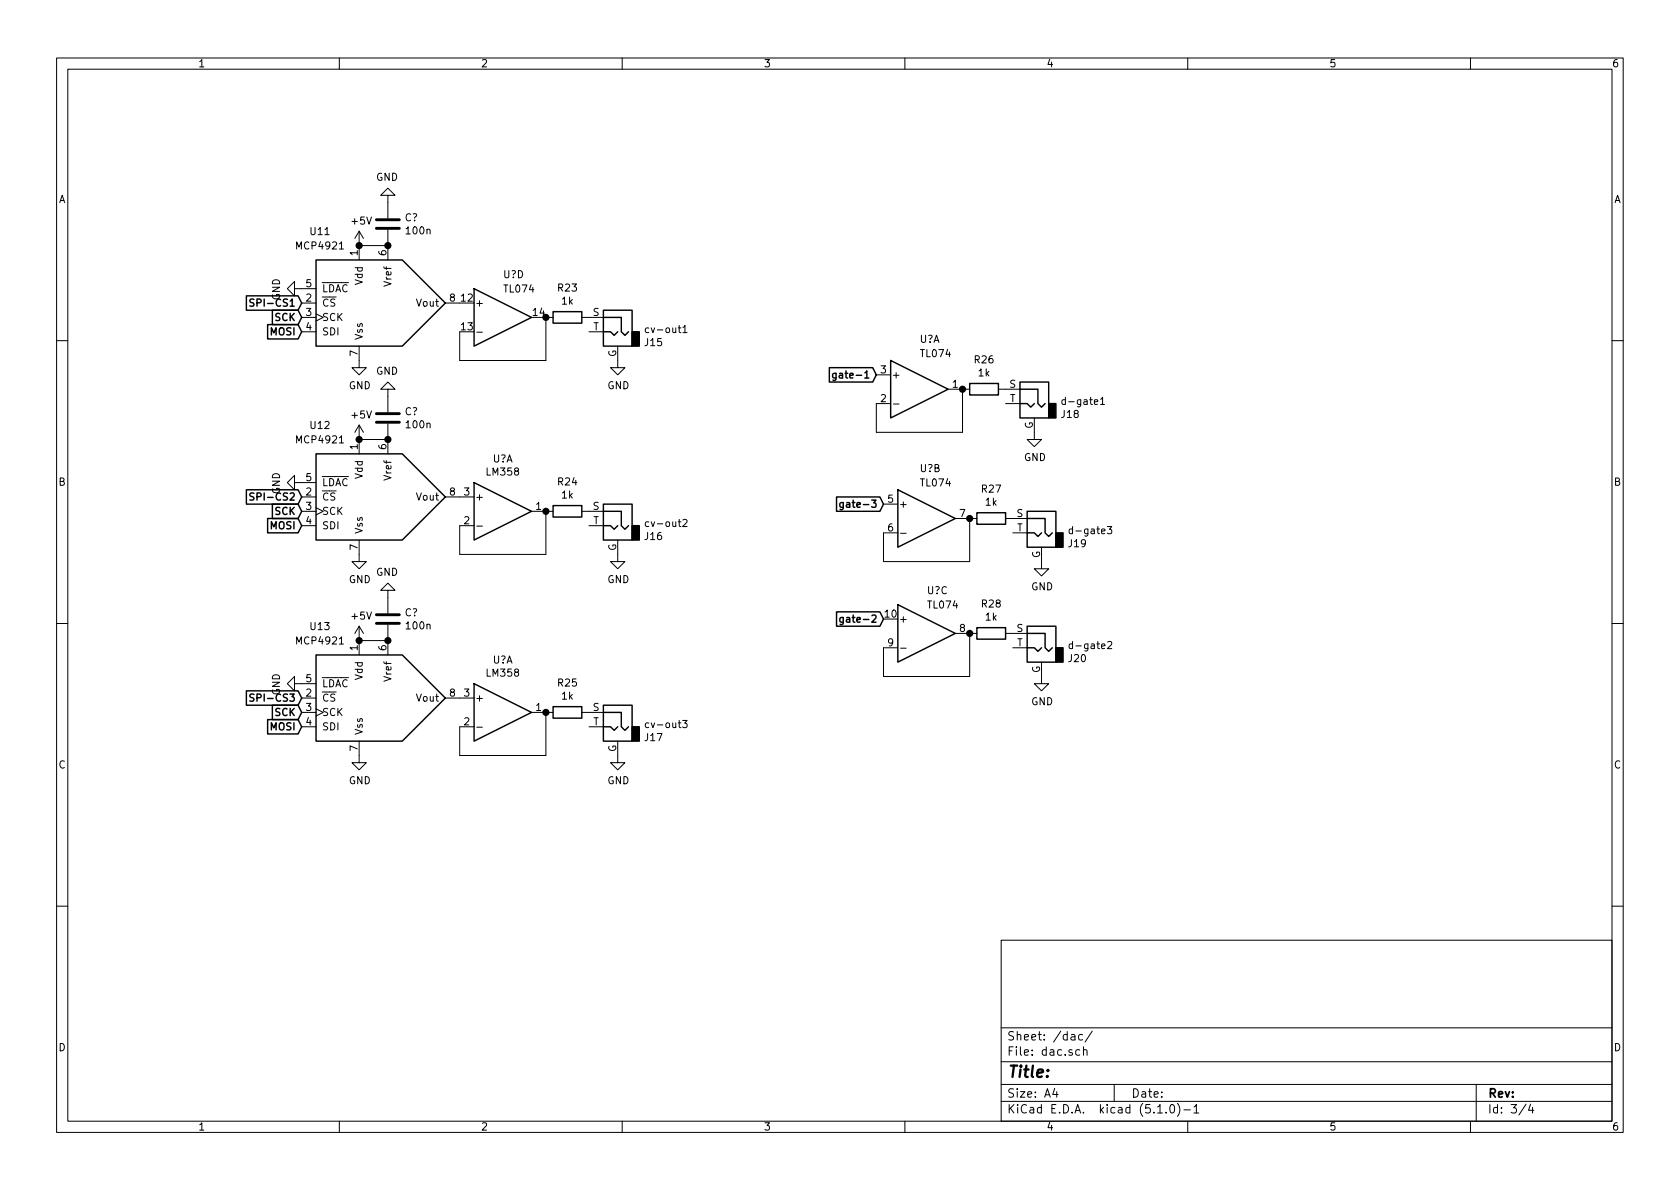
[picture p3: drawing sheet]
<svg xmlns="http://www.w3.org/2000/svg" width="297mm" height="210mm" viewBox="0 0 297 210" stroke-linecap="round" stroke-linejoin="round" font-family="sans-serif">
<g fill="none" stroke="#000" stroke-width=".18">
<path d="M10 10.3h277v189.9h-277zM12 12.2h273v186.1h-273zM60 10.3v1.9M110 10.3v1.9M160 10.3v1.9M210 10.3v1.9M260 10.3v1.9M68.6 34.5h1.2l-1.2-1.2-1.3 1.2h1.3v4.1M52.1 51v-1.2l-1.3 1.2 1.3 1.3v-1.3h3.8M53.3 53.6h2.6M53.3 56.1h2.6M53.3 58.7h2.6"/>
<path d="M55.9 55.5l1.2 .6-1.2 .7M63.5 40.9v5.1M63.5 40.9l-.8 1.3M63.5 40.9l.8 1.3M63.5 43.4h5.1M68.6 40.6v5.4M78.7 53.6h2.6M84.3 58.7h1M97.8 56.1h-1.3v7.6h-15.2v-5M102.9 56.1h3.8M104.1 58.7h2.6M114.7 58h-.3l-.3 .2 .1 .6h.5"/>
<path d="M120.8 57.9l.3-.3v1.2M120.8 58.8h.7M10 60.2h2M63.5 61.2v3.8h1.3l-1.3 1.3-1.3-1.3h1.3M63.5 75.2v5.1M63.5 75.2l-.8 1.2M63.5 75.2l.8 1.2M63.5 77.7h5.1M68.6 68.8h1.2l-1.2-1.2-1.3 1.2h1.3v4.1M68.6 74.9v5.4M109.2 61.2v3.8h1.3l-1.3 1.3-1.3-1.3h1.3M154.9 66.3h2.6"/>
<path d="M158 71.4h1M167.6 68.8h3.8M170.2 68.8v7.6h-15.3v-5h2.6M176.5 68.8h3.8M177.8 71.4h2.5M182.9 73.9v3.8h1.2l-1.2 1.3-1.3-1.3h1.3M188.4 70.7h-.4l-.2 .2 .1 .6h.5M194.6 70.6l.3-.3v1.2M194.6 71.5h.7M285 60.2h2M52.1 85.3v-1.2l-1.3 1.2 1.3 1.3v-1.3h3.8M53.3 87.9h2.6"/>
<path d="M53.3 90.4h2.6M53.3 93h2.6M55.9 89.8l1.2 .6-1.2 .7M63.5 95.5v3.8h1.3l-1.3 1.3-1.3-1.3h1.3M78.7 87.9h5.1M84.3 93h1M94 90.4h3.8M96.5 90.4v7.6h-15.2v-5h2.5M102.9 90.4h3.8M104.1 93h2.6M109.2 95.5v3.8h1.3l-1.3 1.3-1.3-1.3h1.3M114.7 92.3h-.3l-.3 .2 .1 .6h.5"/>
<path d="M120.8 92l.4-.2 .3 .4-.8 .9h.8M156.2 89.1h2.5M159.2 94.3h1M168.9 91.7h3.8M171.4 91.7v7.6h-15.2v-5.1h2.5M177.8 91.7h3.8M179.1 94.2h2.5M184.1 96.8v3.8h1.3l-1.3 1.2-1.2-1.2h1.2M189.6 93.6l-.3-.1-.3 .3 .1 .5h.5M195.8 93.1h.8l-.4 .5 .3 .1v.6l-.5 .1-.2-.1M10 110.3h2M63.5 110.7v5.1"/>
<path d="M63.5 110.7l-.8 1.3M63.5 110.7l.8 1.3M63.5 113.3h5.1M68.6 104.4h1.2l-1.2-1.3-1.3 1.3h1.3v4.1M68.6 110.5v5.3M159.2 114.6h1M168.9 112h3.8M171.4 112v7.6h-15.2v-5.1h2.5M177.8 112h3.8M179.1 114.5h2.5M184.1 117.1v3.8h1.3l-1.3 1.3-1.2-1.3h1.2M189.6 113.9h-.3l-.3 .2 .1 .5h.5"/>
<path d="M195.9 113.6l.4-.2 .3 .4-.1 .2-.7 .7h.8M285 110.3h2M52.1 120.9v-1.3l-1.3 1.3 1.3 1.3v-1.3h3.8M53.3 123.4h2.6M53.3 126h2.6M53.3 128.5h2.6M55.9 125.3l1.2 .7-1.2 .6M63.5 131.1v3.8h1.3l-1.3 1.2-1.3-1.2h1.3M78.7 123.4h5.1M84.3 128.6h1M94 126h3.8M96.5 126v7.6h-15.2v-5.1h2.5"/>
<path d="M102.9 126h3.8M104.1 128.5h2.6M109.2 131.1v3.8h1.3l-1.3 1.2-1.3-1.2h1.3M114.7 127.9l-.3-.1-.3 .3 .1 .5h.5M120.7 127.4h.8l-.4 .5 .3 .1 .1 .4-.3 .3-.5-.2M10 160.2h2M177 166.3h108v32h-108zM285 160.2h2M60 198.3v1.9M110 198.3v1.9M160 198.3v1.9M177 194.8h108"/>
<path d="M177 191.8h108M177 187.8h108M177 181.8h108M186.5 192.5l-.4 1h1M186.8 193v1M189.4 183h.6l.1 .9M190.1 183.3l-.5 .1-.3 .2 .3 .3 .5-.1M190.9 185.7l-.4-.1-.3 .3 .1 .6 .2 .1 .4-.1M191.4 183l-.4-.1-.3 .3 .1 .6h.6M191.6 185.7a.37 .37 0 0 1 .6 .1v.8M191.6 185.1v1.5M193.1 182.3l-1.3 2"/>
<path d="M197 191.8v3M204.7 196.8h.8M206.2 196.7v.1M207 195.4l.3-.1a.94 .94 0 0 1 0 1.5 .82 .82 0 0 1-.3-1.4zM208.2 195.1a1.71 1.71 0 0 1 0 2.3M209.3 196.3h1.2M210 198.3v1.9M211.1 195.8l.4-.5v1.5M211.1 196.8h.9M260 198.3v1.9M261 191.8v6.5M269.8 195.2l-1.2 2"/>
<path d="M270.6 195.2l-.3 1.1h.9M271 195.8v1"/>
</g>
<g fill="none" stroke="#000" stroke-width=".25">
<path d="M43.6 52.3h9.1l.6 1.3-.6 1.3h-9.1zM44.9 53l-.5-.1-.2 .1v.4l.6 .2 .1 .3-.2 .2h-.5M47.3 57.4h5.4l.6 1.3-.6 1.2h-5.4zM48.2 54.9h4.5l.6 1.2-.6 1.3h-4.5zM55.9 46h15.2l7.6 7.6-7.6 7.6h-15.2zM83.8 51l10.2 5.1-10.2 5.1zM97.8 55.1h5.1v2h-5.1zM106.7 54.9h5.1v6.3h-5.1zM106.7 58.7h1.2l.7 .6 .6-.6M106.7 56.1h3.2v2.6l.6 .6 .6-.6M146.6 65h7.7l.6 1.3-.6 1.3h-7.7zM147.8 66v1.2l-.2 .1-.3-.1"/>
<path d="M147.8 66.1l-.3-.1-.3 .2 .1 .6h.5M157.5 63.7l10.1 5.1-10.1 5.1zM171.4 67.8h5.1v2h-5.1zM180.3 67.6h5.1v6.3h-5.1zM180.3 71.4h1.3l.6 .6 .7-.6M180.3 68.8h3.2v2.6l.6 .6 .7-.6M43.6 86.6h9.1l.6 1.3-.6 1.2h-9.1zM44.9 87.2h-.5l-.2 .1v.3l.6 .3 .1 .3-.2 .2h-.5M47.3 91.7h5.4l.6 1.3-.6 1.2h-5.4zM48.2 89.1h4.5l.6 1.3-.6 1.3h-4.5zM55.9 80.3h15.2l7.6 7.6-7.6 7.6h-15.2zM83.8 85.3l10.2 5.1-10.2 5.1z"/>
<path d="M97.8 89.4h5.1v2h-5.1zM106.7 89.1h5.1v6.4h-5.1zM106.7 93h1.2l.7 .6 .6-.6M106.7 90.4h3.2v2.6l.6 .6 .6-.6M147.9 87.9h7.7l.6 1.2-.6 1.3h-7.7zM149.1 88.9l-.1 1.1-.2 .1h-.3M149.1 88.9h-.4l-.2 .2 .1 .6h.5M158.7 86.6l10.2 5.1-10.2 5.1zM172.7 90.7h5.1v2h-5.1zM181.6 90.4h5.1v6.4h-5.1zM181.6 94.2h1.3l.6 .7 .6-.7M181.6 91.7h3.2v2.5l.6 .7 .7-.7"/>
<path d="M55.9 115.8h15.2l7.6 7.6-7.6 7.7h-15.2zM147.9 108.2h7.7l.6 1.3-.6 1.2h-7.7zM149.1 109.2l-.1 1.1-.2 .2-.3-.1M149.1 109.2h-.4l-.2 .2 .1 .6h.5M158.7 106.9l10.2 5.1-10.2 5.1zM172.7 111h5.1v2h-5.1zM181.6 110.7h5.1v6.4h-5.1zM181.6 114.5h1.3l.6 .7 .6-.7M181.6 112h3.2v2.5l.6 .7 .7-.7M43.6 122.2h9.1l.6 1.2-.6 1.3h-9.1zM44.9 122.8l-.5-.1-.2 .2v.3l.6 .3 .1 .3-.2 .2-.5-.1M47.3 127.2h5.4l.6 1.3-.6 1.3h-5.4z"/>
<path d="M48.2 124.7h4.5l.6 1.3-.6 1.2h-4.5zM83.8 120.9l10.2 5.1-10.2 5.1zM97.8 125h5.1v2h-5.1zM106.7 124.7h5.1v6.4h-5.1zM106.7 128.5h1.2l.7 .7 .6-.7M106.7 126h3.2v2.5l.6 .7 .6-.7"/>
</g>
<g fill="#000" stroke="#000" stroke-width=".25">
<path d="M111.8 58.7h1.2v2.5h-1.2zM185.4 71.4h1.3v2.5h-1.3zM111.8 93h1.2v2.5h-1.2zM186.7 94.2h1.3v2.6h-1.3zM186.7 114.5h1.3v2.6h-1.3zM111.8 128.5h1.2v2.6h-1.2z"/>
<circle cx="63.5" cy="43.4" r=".51"/>
<circle cx="68.6" cy="43.4" r=".51"/>
<circle cx="96.5" cy="56.1" r=".51"/>
<circle cx="63.5" cy="77.7" r=".51"/>
<circle cx="68.6" cy="77.7" r=".51"/>
<circle cx="170.2" cy="68.8" r=".51"/>
<circle cx="96.5" cy="90.4" r=".51"/>
<circle cx="171.5" cy="91.7" r=".51"/>
<circle cx="63.5" cy="113.3" r=".51"/>
<circle cx="68.6" cy="113.3" r=".51"/>
<circle cx="171.5" cy="112" r=".51"/>
<circle cx="96.5" cy="126" r=".51"/>
</g>
<path d="M66.5 38.9h4.1M66.5 40.4h4.1M66.5 74.7h4.1M66.5 73.1h4.1M66.5 110.2h4.1M66.5 108.7h4.1" fill="none" stroke="#000" stroke-width=".51"/>
<text font-size="2.8" x="178" y="190.5">Title:</text>
<g font-size="2.1">
<text x="178" y="184">Sheet: /dac/</text>
<text x="178" y="186.7">File: dac.sch</text>
<text x="178" y="196.9">KiCad E.D.A. kicad (5.1.0)-1</text>
<text x="178" y="194.1">Size: A4</text>
<text x="200" y="194.1">Date:</text>
<text x="263" y="194.1">Rev:</text>
<text x="263" y="196.9">Id: 3/4</text>
</g>
<g font-size="1.8">
<text x="35" y="11.9">1</text>
<text x="85" y="11.9">2</text>
<text x="135" y="11.9">3</text>
<text x="185" y="11.9">4</text>
<text x="235" y="11.9">5</text>
<text x="285" y="11.9">6</text>
<text x="10.4" y="35.9">A</text>
<text x="66.5" y="32">GND</text>
<text x="285.4" y="35.9">A</text>
<text x="54.9" y="41.6">U11</text>
<text x="62.3" y="39.7">+5V</text>
<text x="71.6" y="39.1">C?</text>
<text x="72" y="41.4">100n</text>
<text x="52.6" y="44.1">MCP4921</text>
<text x="63.2" y="45.2" transform="rotate(-90 63.2 45.2)">1</text>
<text x="68.3" y="45.2" transform="rotate(-90 68.3 45.2)">6</text>
<text x="49.5" y="53.1" transform="rotate(-90 49.5 53.1)">GND</text>
<text x="54.1" y="53.3">2</text>
<text x="54.1" y="50.8">5</text>
<text x="56.9" y="51.7">LDAC</text>
<text x="64.1" y="50.3" transform="rotate(-90 64.1 50.3)">Vdd</text>
<text x="69.2" y="50.4" transform="rotate(-90 69.2 50.4)">Vref</text>
<text x="79.5" y="53.3">8</text>
<text x="81.6" y="53.3">12</text>
<text x="89" y="49.2">U?D</text>
<text x="89.2" y="51.7">TL074</text>
<text x="98.7" y="51.6">R23</text>
<text x="99.4" y="53.9">1k</text>
<text x="45.6" y="54.2">SPI-CS1</text>
<text x="47.9" y="59.3">MOSI</text>
<text x="48.7" y="56.8">SCK</text>
<text x="54.1" y="55.9">3</text>
<text x="54.1" y="58.4">4</text>
<text x="56.9" y="54.2">CS</text>
<text x="56.9" y="56.8">SCK</text>
<text x="56.9" y="59.3">SDI</text>
<text x="73.8" y="54.2">Vout</text>
<text x="81.6" y="58.4">13</text>
<text x="83.9" y="54.2">+</text>
<text x="94.3" y="55.9">14</text>
<text x="104.8" y="55.9">S</text>
<text x="104.9" y="58.4">T</text>
<text x="114.7" y="58.9">cv-out1</text>
<text x="63.2" y="63" transform="rotate(-90 63.2 63)">7</text>
<text x="64.1" y="60.2" transform="rotate(-90 64.1 60.2)">Vss</text>
<text x="109" y="63.2" transform="rotate(-90 109 63.2)">G</text>
<text x="114.1" y="61.2">J15</text>
<text x="162.6" y="60.6">U?A</text>
<text x="162.9" y="63.2">TL074</text>
<text x="172.4" y="64.3">R26</text>
<text x="61.7" y="68.8">GND</text>
<text x="66.5" y="66.3">GND</text>
<text x="107.4" y="68.8">GND</text>
<text x="148.8" y="66.9">gate-1</text>
<text x="155.7" y="71.1">2</text>
<text x="155.7" y="66">3</text>
<text x="157.6" y="66.9">+</text>
<text x="168.4" y="68.6">1</text>
<text x="173" y="66.6">1k</text>
<text x="178.5" y="68.6">S</text>
<text x="178.5" y="71.1">T</text>
<text x="188.4" y="71.6">d-gate1</text>
<text x="54.9" y="75.9">U12</text>
<text x="62.3" y="74">+5V</text>
<text x="71.6" y="73.4">C?</text>
<text x="72" y="75.7">100n</text>
<text x="182.6" y="75.9" transform="rotate(-90 182.6 75.9)">G</text>
<text x="187.7" y="73.9">J18</text>
<text x="52.6" y="78.4">MCP4921</text>
<text x="63.2" y="79.5" transform="rotate(-90 63.2 79.5)">1</text>
<text x="68.3" y="79.5" transform="rotate(-90 68.3 79.5)">6</text>
<text x="87.1" y="81.8">U?A</text>
<text x="162.7" y="83.5">U?B</text>
<text x="181.1" y="81.5">GND</text>
<text x="10.4" y="85.9">B</text>
<text x="45.6" y="88.5">SPI-CS2</text>
<text x="49.5" y="87.4" transform="rotate(-90 49.5 87.4)">GND</text>
<text x="54.1" y="87.6">2</text>
<text x="54.1" y="85.1">5</text>
<text x="56.9" y="88.5">CS</text>
<text x="56.9" y="86">LDAC</text>
<text x="64.1" y="84.6" transform="rotate(-90 64.1 84.6)">Vdd</text>
<text x="69.2" y="84.7" transform="rotate(-90 69.2 84.7)">Vref</text>
<text x="73.8" y="88.5">Vout</text>
<text x="79.5" y="87.6">8</text>
<text x="82.1" y="87.6">3</text>
<text x="83.9" y="88.5">+</text>
<text x="86.2" y="84.1">LM358</text>
<text x="98.7" y="85.8">R24</text>
<text x="99.4" y="88.2">1k</text>
<text x="150.1" y="89.8">gate-3</text>
<text x="157" y="88.9">5</text>
<text x="158.9" y="89.8">+</text>
<text x="162.9" y="86">TL074</text>
<text x="173.6" y="87.1">R27</text>
<text x="174.3" y="89.4">1k</text>
<text x="285.4" y="85.9">B</text>
<text x="47.9" y="93.6">MOSI</text>
<text x="48.7" y="91.1">SCK</text>
<text x="54.1" y="90.2">3</text>
<text x="54.1" y="92.7">4</text>
<text x="56.9" y="91.1">SCK</text>
<text x="56.9" y="93.6">SDI</text>
<text x="64.1" y="94.5" transform="rotate(-90 64.1 94.5)">Vss</text>
<text x="82.1" y="92.7">2</text>
<text x="94.8" y="90.2">1</text>
<text x="104.8" y="90.2">S</text>
<text x="104.9" y="92.7">T</text>
<text x="114.1" y="95.5">J16</text>
<text x="114.7" y="93.2">cv-out2</text>
<text x="157" y="94">6</text>
<text x="169.7" y="91.4">7</text>
<text x="179.8" y="91.4">S</text>
<text x="179.8" y="94">T</text>
<text x="189.7" y="94.5">d-gate3</text>
<text x="63.2" y="97.3" transform="rotate(-90 63.2 97.3)">7</text>
<text x="66.5" y="101.8">GND</text>
<text x="109" y="97.5" transform="rotate(-90 109 97.5)">G</text>
<text x="183.9" y="98.7" transform="rotate(-90 183.9 98.7)">G</text>
<text x="189" y="96.8">J19</text>
<text x="61.7" y="103.1">GND</text>
<text x="107.4" y="103.1">GND</text>
<text x="163.9" y="105.1">U?C</text>
<text x="164.2" y="107.6">TL074</text>
<text x="173.6" y="107.4">R28</text>
<text x="182.3" y="104.4">GND</text>
<text x="52.6" y="114">MCP4921</text>
<text x="54.9" y="111.4">U13</text>
<text x="62.3" y="109.6">+5V</text>
<text x="71.6" y="109">C?</text>
<text x="72" y="111.3">100n</text>
<text x="150.1" y="110.1">gate-2</text>
<text x="156.5" y="109.2">10</text>
<text x="158.9" y="110.1">+</text>
<text x="169.7" y="111.8">8</text>
<text x="174.3" y="109.7">1k</text>
<text x="179.8" y="111.8">S</text>
<text x="63.2" y="115" transform="rotate(-90 63.2 115)">1</text>
<text x="68.3" y="115" transform="rotate(-90 68.3 115)">6</text>
<text x="86.2" y="119.7">LM358</text>
<text x="87.1" y="117.3">U?A</text>
<text x="157" y="114.3">9</text>
<text x="179.8" y="114.3">T</text>
<text x="183.9" y="119" transform="rotate(-90 183.9 119)">G</text>
<text x="189" y="117.1">J20</text>
<text x="189.7" y="114.8">d-gate2</text>
<text x="45.6" y="124.1">SPI-CS3</text>
<text x="49.5" y="123" transform="rotate(-90 49.5 123)">GND</text>
<text x="54.1" y="123.2">2</text>
<text x="54.1" y="125.7">3</text>
<text x="54.1" y="120.6">5</text>
<text x="56.9" y="124.1">CS</text>
<text x="56.9" y="121.5">LDAC</text>
<text x="64.1" y="120.2" transform="rotate(-90 64.1 120.2)">Vdd</text>
<text x="69.2" y="120.3" transform="rotate(-90 69.2 120.3)">Vref</text>
<text x="73.8" y="124.1">Vout</text>
<text x="79.5" y="123.2">8</text>
<text x="82.1" y="123.2">3</text>
<text x="83.9" y="124.1">+</text>
<text x="94.8" y="125.7">1</text>
<text x="98.7" y="121.4">R25</text>
<text x="99.4" y="123.7">1k</text>
<text x="104.8" y="125.7">S</text>
<text x="182.3" y="124.7">GND</text>
<text x="47.9" y="129.2">MOSI</text>
<text x="48.7" y="126.6">SCK</text>
<text x="54.1" y="128.3">4</text>
<text x="56.9" y="126.6">SCK</text>
<text x="56.9" y="129.2">SDI</text>
<text x="64.1" y="130" transform="rotate(-90 64.1 130)">Vss</text>
<text x="82.1" y="128.3">2</text>
<text x="104.9" y="128.3">T</text>
<text x="114.1" y="131.1">J17</text>
<text x="114.7" y="128.7">cv-out3</text>
<text x="10.4" y="135.9">C</text>
<text x="63.2" y="132.8" transform="rotate(-90 63.2 132.8)">7</text>
<text x="109" y="133" transform="rotate(-90 109 133)">G</text>
<text x="285.4" y="135.9">C</text>
<text x="61.7" y="138.7">GND</text>
<text x="107.4" y="138.7">GND</text>
<text x="10.4" y="185.9">D</text>
<text x="285.4" y="185.9">D</text>
<text x="35" y="199.9">1</text>
<text x="85" y="199.9">2</text>
<text x="135" y="199.9">3</text>
<text x="185" y="199.9">4</text>
<text x="235" y="199.9">5</text>
<text x="285" y="199.9">6</text>
</g>
</svg>
